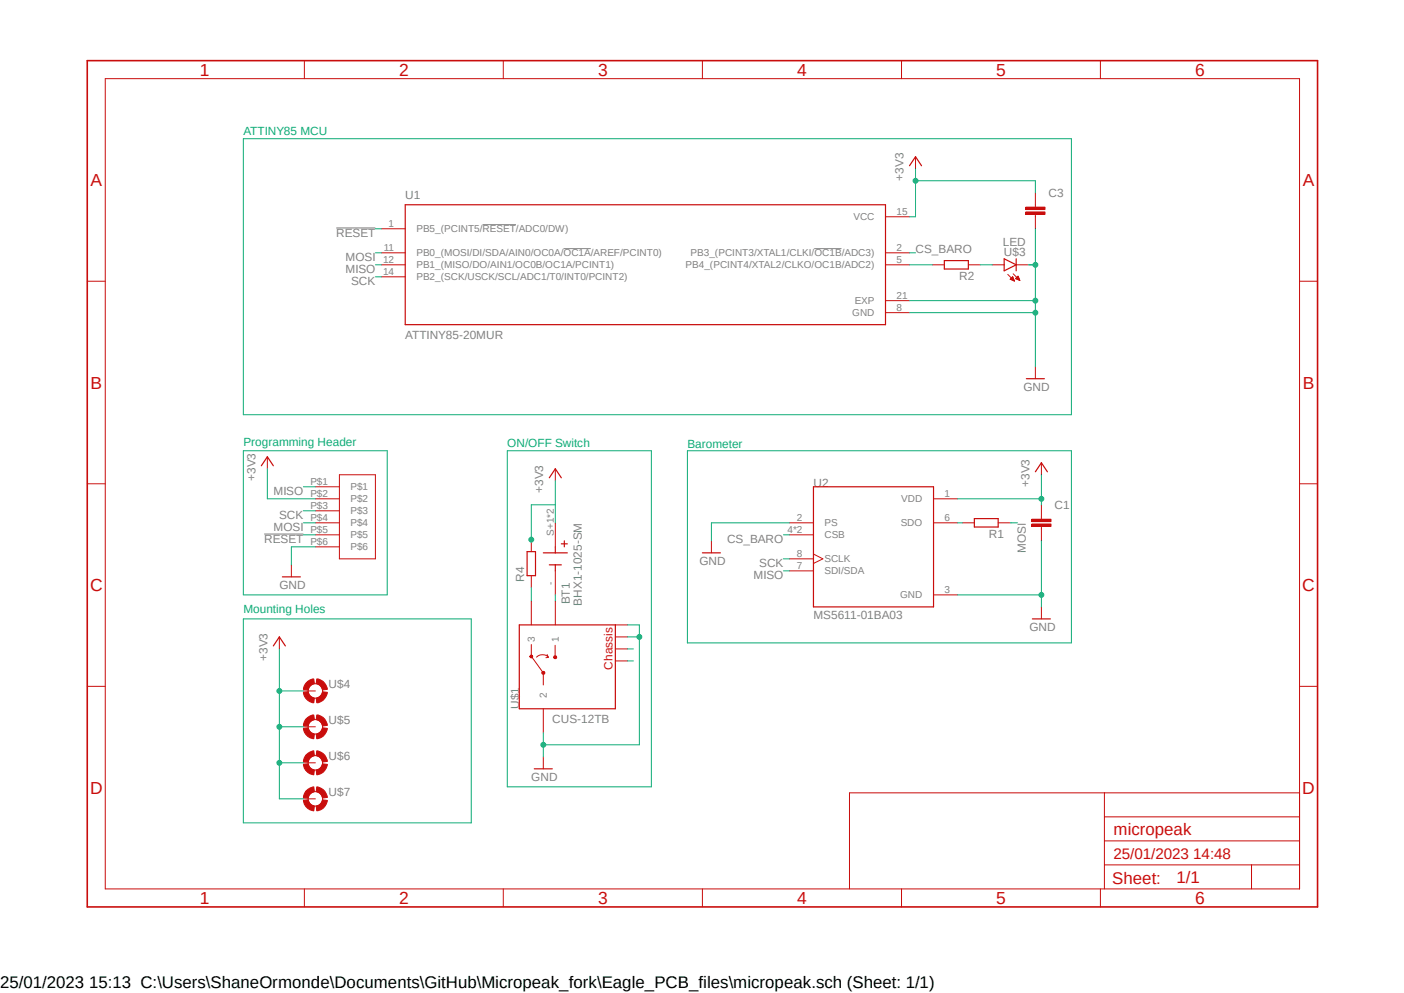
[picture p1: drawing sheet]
<svg xmlns="http://www.w3.org/2000/svg" width="297mm" height="210mm" viewBox="0 0 297 210" stroke-linecap="round" stroke-linejoin="round" font-family="sans-serif">
<path d="M17.9 12.5l261.2 179.9M279.1 12.5l-261.2 179.9" fill="none" stroke="#fff" stroke-width=".21"/>
<path d="M71.1 48.2h8.3M102.1 47.5h7M119.2 52.6h5.8M172.3 52.6h5.7M55.9 112.9h8.3" fill="none" stroke="#808080" stroke-width=".21"/>
<path d="M85.7 43.3h101.6v25.4h-101.6zM114.9 116.9h5.1M116.2 119.5h2.5M117.5 115.7v1.2M117.5 119.5v1.2M118.7 115h1.3M119.4 114.4v1.3M172.1 103h25.4v25.4h-25.4zM109.9 132.2h20.3v17.7h-20.3z" fill="none" stroke="#c90d0c" stroke-width=".25"/>
<g fill="none" stroke="#c90d0c" stroke-width=".21">
<path d="M22.3 16.6h252.6v171.4h-252.6zM64.4 12.8v3.8M106.5 12.8v3.8M148.6 12.8v3.8M190.7 12.8v3.8M232.8 12.8v3.8M18.5 59.5h3.8M80.7 48.4h5M80.7 53.5h5M80.7 56h5M80.7 58.5h5M187.3 53.5h5.1"/>
<path d="M187.3 56h5.1M187.3 45.8h5.1M274.9 59.5h3.8M187.3 66.1h5.1M187.3 63.6h5.1M18.5 102.3h3.8M117.5 110.6v5.1M167 110.6h5.1M167 113.1h5.1M167 118.2h5.1M172.1 117.2l2 1-2 1M197.5 105.5h5.1"/>
<path d="M197.5 110.6h5.1M274.9 102.3h3.8M112.4 127.1v5.1M117.5 120.7v5.1M117.5 127.1v5.1M130.2 139.8h2.5M130.2 137.2h2.5M130.2 134.7h2.5M130.2 132.2h2.5M167 120.7h5.1M197.5 125.8h5.1M18.5 145.2h3.8"/>
<path d="M114.9 142.3v2.6M114.9 149.9v5.1M274.9 145.2h3.8M233.6 167.7v20.3M233.6 177.8h41.3M233.6 172.8h41.3M274.9 167.7h-95.2v20.3M64.4 188v3.8M106.5 188v3.8M148.6 188v3.8M190.7 188v3.8M232.8 188v3.8"/>
<path d="M233.6 182.9h41.3M264.8 182.9v5.1"/>
</g>
<path d="M18.5 12.8h260.2v179h-260.2z" fill="none" stroke="#c90d0c" stroke-width=".34"/>
<path d="M114.7 142.1h.5v.4h-.5l-.1-.2 .2-.1 .3 .1-.2 .2-.3-.2z" fill-rule="evenodd" fill="#c90d0c"/>
<path d="M112.4 136.3v2.6M114.7 142.1h.5v.4h-.5l-.1-.2 .2-.1 .3 .1-.2 .2-.3-.2z" fill="none" stroke="#c90d0c" stroke-width=".21"/>
<path d="M112.2 138.6l.2-.1 .2 .1v.5h-.4l-.1-.2 .2-.2 .3 .2-.3 .1-.2-.1z" fill-rule="evenodd" fill="#c90d0c"/>
<path d="M112.2 138.6l.2-.1 .2 .1v.5h-.4l-.1-.2 .2-.2 .3 .2-.3 .1-.2-.1zM117.4 136.5v2.5" fill="none" stroke="#c90d0c" stroke-width=".21"/>
<path d="M117.2 138.8h.5v.4h-.5l-.1-.2 .2-.1 .3 .1-.2 .2-.3-.2z" fill-rule="evenodd" fill="#c90d0c"/>
<g fill="none" stroke="#c90d0c" stroke-width=".21">
<path d="M193.7 33.1v2.6M209.9 56h2.5M213.2 58l1.4 1.4M213.7 59h.7M213.8 59.1h.7M213.8 58.9h.6M213.9 58.8h.4M214 59.2h.5M214 58.7h.3M214.1 58.6h.2M214.2 58.5l-.5 .6 .9 .3M214.2 58.5l.4 .9"/>
<path d="M214.2 58.5h.1M214.2 59.3h.3M214.3 57.9l1.4 1.4M214.5 59.4h.1M214.9 58.9h.7M214.9 58.8h.7M215 56h2.5M215.1 59h.5M215.1 58.7h.4M215.1 58.6h.4M215.2 58.5h.2M215.3 59.1h.3"/>
<path d="M215.3 58.5h.1M215.3 58.4l.4 .9-.9-.4zM215.5 59.2h.2M215.7 59.3h.1M219 77.6v2.5M56.6 96.6v2.5M117.5 99.1v2.6M220.3 97.9v2.5M61.6 119.5v2.5M66.7 103h5.1M66.7 105.5h5.1M66.7 108h5.1"/>
<path d="M66.7 110.6h5.1M66.7 113.1h5.1M66.7 115.7h5.1M71.8 100.4h7.6v17.8h-7.6zM150.5 114.4v2.5M59.1 134.7v2.5M112.3 138.7l2.6 3.6M113.5 139a1.84 1.84 0 0 1 2.5 0M115.7 138.4l.3 .6-.5 .1M117.2 138.8h.5v.4h-.5l-.1-.2 .2-.1 .3 .1-.2 .2-.3-.2zM220.3 128.4v2.5M114.9 160.1v2.5"/>
</g>
<path d="M192.4 35.1l1.3-2 1.2 2M212.4 54.7l2.6 1.3-2.6 1.3zM215 54.7v2.6M55.3 98.5l1.3-1.9 1.2 1.9M217.1 80.1h3.8M219 99.8l1.3-1.9 1.3 1.9M116.2 101l1.3-1.9 1.2 1.9M148.6 116.9h3.8M57.8 136.6l1.3-1.9 1.3 1.9M59.7 122h3.8M218.4 130.9h3.8M113 162.6h3.8" fill="none" stroke="#c90d0c" stroke-width=".25"/>
<path d="M67 143.6a2.44 2.44 0 0 1 2.3 2.2l-1.1 .1a1.68 1.68 0 0 0-1.3-1.3z" fill-rule="evenodd" fill="#c90d0c"/>
<path d="M67 143.6a2.44 2.44 0 0 1 2.3 2.2l-1.1 .1a1.68 1.68 0 0 0-1.3-1.3z" fill="none" stroke="#c90d0c" stroke-width=".21"/>
<path d="M65.1 144.1l1.3-.5 .1 1a1.57 1.57 0 0 0-1.3 1.3l-1-.1a2.35 2.35 0 0 1 .9-1.7z" fill-rule="evenodd" fill="#c90d0c"/>
<path d="M65.1 144.1l1.3-.5 .1 1a1.57 1.57 0 0 0-1.3 1.3l-1-.1a2.35 2.35 0 0 1 .9-1.7z" fill="none" stroke="#c90d0c" stroke-width=".21"/>
<path d="M64.2 146.4l1-.1a1.57 1.57 0 0 0 1.3 1.4l-.1 .9a2.45 2.45 0 0 1-2.2-2.2z" fill-rule="evenodd" fill="#c90d0c"/>
<path d="M64.2 146.4l1-.1a1.57 1.57 0 0 0 1.3 1.4l-.1 .9a2.45 2.45 0 0 1-2.2-2.2z" fill="none" stroke="#c90d0c" stroke-width=".21"/>
<path d="M68.2 146.3l1.1 .1a2.57 2.57 0 0 1-2.3 2.2l-.1-.9a1.68 1.68 0 0 0 1.3-1.4z" fill-rule="evenodd" fill="#c90d0c"/>
<g fill="none" stroke="#c90d0c" stroke-width=".21">
<path d="M64.2 146.1h2.5M68.2 146.3l1.1 .1a2.57 2.57 0 0 1-2.3 2.2l-.1-.9a1.68 1.68 0 0 0 1.3-1.4z"/>
<circle cx="66.7" cy="146.1" r="1.53"/>
</g>
<path d="M67 151.2a2.44 2.44 0 0 1 2.3 2.2l-1.1 .1a1.68 1.68 0 0 0-1.3-1.3z" fill-rule="evenodd" fill="#c90d0c"/>
<path d="M67 151.2a2.44 2.44 0 0 1 2.3 2.2l-1.1 .1a1.68 1.68 0 0 0-1.3-1.3z" fill="none" stroke="#c90d0c" stroke-width=".21"/>
<path d="M64.7 152.1a2.49 2.49 0 0 1 1.7-.9l.1 1a1.57 1.57 0 0 0-1.3 1.3l-1-.1z" fill-rule="evenodd" fill="#c90d0c"/>
<path d="M64.7 152.1a2.49 2.49 0 0 1 1.7-.9l.1 1a1.57 1.57 0 0 0-1.3 1.3l-1-.1z" fill="none" stroke="#c90d0c" stroke-width=".21"/>
<path d="M64.2 154.1l1-.2a1.57 1.57 0 0 0 1.3 1.4l-.1 1a2.45 2.45 0 0 1-2.2-2.2z" fill-rule="evenodd" fill="#c90d0c"/>
<path d="M64.2 154.1l1-.2a1.57 1.57 0 0 0 1.3 1.4l-.1 1a2.45 2.45 0 0 1-2.2-2.2z" fill="none" stroke="#c90d0c" stroke-width=".21"/>
<path d="M68.2 153.9l1.1 .2a2.57 2.57 0 0 1-2.3 2.2l-.1-1a1.68 1.68 0 0 0 1.3-1.4z" fill-rule="evenodd" fill="#c90d0c"/>
<g fill="none" stroke="#c90d0c" stroke-width=".21">
<path d="M64.2 153.7h2.5M68.2 153.9l1.1 .2a2.57 2.57 0 0 1-2.3 2.2l-.1-1a1.68 1.68 0 0 0 1.3-1.4z"/>
<circle cx="66.7" cy="153.7" r="1.53"/>
</g>
<path d="M67 158.8a2.55 2.55 0 0 1 2.3 2.2l-1.1 .2a1.68 1.68 0 0 0-1.3-1.4z" fill-rule="evenodd" fill="#c90d0c"/>
<path d="M67 158.8a2.55 2.55 0 0 1 2.3 2.2l-1.1 .2a1.68 1.68 0 0 0-1.3-1.4z" fill="none" stroke="#c90d0c" stroke-width=".21"/>
<path d="M64.7 159.7a2.86 2.86 0 0 1 1.7-.9l.1 1a1.57 1.57 0 0 0-1.3 1.4l-1-.2z" fill-rule="evenodd" fill="#c90d0c"/>
<path d="M64.7 159.7a2.86 2.86 0 0 1 1.7-.9l.1 1a1.57 1.57 0 0 0-1.3 1.4l-1-.2z" fill="none" stroke="#c90d0c" stroke-width=".21"/>
<path d="M64.2 161.7l1-.2a1.47 1.47 0 0 0 1.3 1.4l-.1 1a2.45 2.45 0 0 1-2.2-2.2z" fill-rule="evenodd" fill="#c90d0c"/>
<path d="M64.2 161.7l1-.2a1.47 1.47 0 0 0 1.3 1.4l-.1 1a2.45 2.45 0 0 1-2.2-2.2z" fill="none" stroke="#c90d0c" stroke-width=".21"/>
<path d="M66.9 162.9a1.57 1.57 0 0 0 1.3-1.4l1.1 .2a2.57 2.57 0 0 1-2.3 2.2z" fill-rule="evenodd" fill="#c90d0c"/>
<g fill="none" stroke="#c90d0c" stroke-width=".21">
<path d="M64.2 161.3h2.5M66.9 162.9a1.57 1.57 0 0 0 1.3-1.4l1.1 .2a2.57 2.57 0 0 1-2.3 2.2z"/>
<circle cx="66.7" cy="161.3" r="1.53"/>
</g>
<path d="M67 166.4a2.55 2.55 0 0 1 2.3 2.3l-1.1 .1a1.68 1.68 0 0 0-1.3-1.4z" fill-rule="evenodd" fill="#c90d0c"/>
<path d="M67 166.4a2.55 2.55 0 0 1 2.3 2.3l-1.1 .1a1.68 1.68 0 0 0-1.3-1.4z" fill="none" stroke="#c90d0c" stroke-width=".21"/>
<path d="M64.7 167.3a2.86 2.86 0 0 1 1.7-.9l.1 1a1.57 1.57 0 0 0-1.3 1.4l-1-.1z" fill-rule="evenodd" fill="#c90d0c"/>
<path d="M64.7 167.3a2.86 2.86 0 0 1 1.7-.9l.1 1a1.57 1.57 0 0 0-1.3 1.4l-1-.1z" fill="none" stroke="#c90d0c" stroke-width=".21"/>
<path d="M64.2 169.3l1-.1a1.47 1.47 0 0 0 1.3 1.3l-.1 1a2.45 2.45 0 0 1-2.2-2.2z" fill-rule="evenodd" fill="#c90d0c"/>
<path d="M64.2 169.3l1-.1a1.47 1.47 0 0 0 1.3 1.3l-.1 1a2.45 2.45 0 0 1-2.2-2.2z" fill="none" stroke="#c90d0c" stroke-width=".21"/>
<path d="M66.9 170.5a1.57 1.57 0 0 0 1.3-1.3l1.1 .1a2.57 2.57 0 0 1-2.3 2.2z" fill-rule="evenodd" fill="#c90d0c"/>
<g fill="none" stroke="#c90d0c" stroke-width=".21">
<path d="M197.2 56h2.6M204.9 56h2.4M219 43.3v.5M219 45.3v.5M112.4 114.1v2.6M203.6 110.6h2.5M211.2 110.6h2.5M112.4 121.8v2.5M64.2 169h2.5M66.9 170.5a1.57 1.57 0 0 0 1.3-1.3l1.1 .1a2.57 2.57 0 0 1-2.3 2.2z"/>
<circle cx="66.7" cy="169" r="1.53"/>
</g>
<path d="M199.8 55.1h5.1v1.8h-5.1zM111.5 116.7h1.8v5.1h-1.8zM206.1 109.7h5.1v1.8h-5.1z" fill="none" stroke="#c90d0c" stroke-width=".25"/>
<path d="M217 44.8h4.1v.5h-4.1z" fill-rule="evenodd" fill="#c90d0c"/>
<path d="M217 44.8h4.1v.5h-4.1z" fill="none" stroke="#c90d0c" stroke-width=".21"/>
<path d="M217 43.8h4.1v.5h-4.1z" fill-rule="evenodd" fill="#c90d0c"/>
<path d="M217 43.8h4.1v.5h-4.1zM219 40.8v2.5M219 45.8v2.6M220.3 109.3v.5M220.3 111.3v.5" fill="none" stroke="#c90d0c" stroke-width=".21"/>
<path d="M218.3 110.8h4v.5h-4z" fill-rule="evenodd" fill="#c90d0c"/>
<path d="M218.3 110.8h4v.5h-4z" fill="none" stroke="#c90d0c" stroke-width=".21"/>
<path d="M218.3 109.8h4v.5h-4z" fill-rule="evenodd" fill="#c90d0c"/>
<path d="M218.3 109.8h4v.5h-4zM220.3 106.8v2.5M220.3 111.8v2.6" fill="none" stroke="#c90d0c" stroke-width=".21"/>
<path d="M132.7 132.2h2.6v25.3h-20.4M114.9 155v5.1" fill="none" stroke="#0dab76" stroke-width=".21"/>
<circle cx="114.9" cy="157.5" r=".51" fill="#0dab76"/>
<g fill="none" stroke="#0dab76" stroke-width=".21">
<path d="M132.7 134.7h2.6"/>
<circle cx="114.9" cy="157.5" r=".51"/>
</g>
<circle cx="135.3" cy="134.7" r=".51" fill="#0dab76"/>
<g fill="none" stroke="#0dab76" stroke-width=".21">
<path d="M217.8 56h1.2v21.6M192.4 63.6h26.6"/>
<circle cx="135.3" cy="134.7" r=".51"/>
</g>
<circle cx="219" cy="63.6" r=".51" fill="#0dab76"/>
<g fill="none" stroke="#0dab76" stroke-width=".21">
<path d="M192.4 66.1h26.6"/>
<circle cx="219" cy="63.6" r=".51"/>
</g>
<circle cx="219" cy="66.1" r=".51" fill="#0dab76"/>
<g fill="none" stroke="#0dab76" stroke-width=".21">
<path d="M219 48.4v7.6"/>
<circle cx="219" cy="66.1" r=".51"/>
</g>
<circle cx="219" cy="56" r=".51" fill="#0dab76"/>
<g fill="none" stroke="#0dab76" stroke-width=".21">
<path d="M217.5 56h1.5M220.3 114.4v14M202.6 125.8h17.7"/>
<circle cx="219" cy="56" r=".51"/>
</g>
<circle cx="220.3" cy="125.8" r=".51" fill="#0dab76"/>
<g fill="none" stroke="#0dab76" stroke-width=".21">
<path d="M66.7 115.7h-5.1v3.8M117.5 101.7v8.9M117.5 106.8h-5.1v7.6M167 110.6h-16.5v3.8M117.5 125.8v1.3"/>
<circle cx="220.3" cy="125.8" r=".51"/>
</g>
<circle cx="112.4" cy="114.1" r=".51" fill="#0dab76"/>
<g fill="none" stroke="#0dab76" stroke-width=".21">
<path d="M193.7 35.7v10.1h-1.3M193.7 38.2h25.3v2.6"/>
<circle cx="112.4" cy="114.1" r=".51"/>
</g>
<circle cx="193.7" cy="38.2" r=".51" fill="#0dab76"/>
<g fill="none" stroke="#0dab76" stroke-width=".21">
<path d="M202.6 105.5h17.7M220.3 100.4v6.4"/>
<circle cx="193.7" cy="38.2" r=".51"/>
</g>
<circle cx="220.3" cy="105.5" r=".51" fill="#0dab76"/>
<g fill="none" stroke="#0dab76" stroke-width=".21">
<path d="M56.6 99.1v6.4h10.1M59.1 137.2v16.5h5.1M59.1 146.1h5.1"/>
<circle cx="220.3" cy="105.5" r=".51"/>
</g>
<circle cx="59.1" cy="146.1" r=".51" fill="#0dab76"/>
<g fill="none" stroke="#0dab76" stroke-width=".21">
<path d="M59.1 153.7v7.6h5.1"/>
<circle cx="59.1" cy="146.1" r=".51"/>
</g>
<circle cx="59.1" cy="153.7" r=".51" fill="#0dab76"/>
<g fill="none" stroke="#0dab76" stroke-width=".21">
<path d="M59.1 161.3v7.7h5.1"/>
<circle cx="59.1" cy="153.7" r=".51"/>
</g>
<circle cx="59.1" cy="161.3" r=".51" fill="#0dab76"/>
<g fill="none" stroke="#0dab76" stroke-width=".21">
<path d="M51.5 29.3h175.2v58.4h-175.2zM79.4 53.5h1.3M79.4 56h1.3M79.4 58.5h1.3M79.4 48.4h1.3M192.4 53.5h1.3M192.4 56h4.8M207.3 56h2.6M51.5 95.3h30.4v30.5h-30.4zM107.3 95.3h30.5v71.1h-30.5zM145.4 95.3h81.3v40.7h-81.3zM64.2 110.6h2.5"/>
<path d="M64.2 103h2.5M64.2 108h2.5M64.2 113.1h2.5M165.7 118.2h1.3M165.7 113.1h1.3M202.6 110.6h1M213.7 110.6h1.5M51.5 130.9h48.2v43.1h-48.2zM112.4 124.3v2.8M132.7 137.2h1.3M132.7 139.8h1.3M165.7 120.7h1.3"/>
<circle cx="59.1" cy="161.3" r=".51"/>
</g>
<g font-size="3.7" fill="#c90d0c">
<text x="42.3" y="16">1</text>
<text x="84.4" y="16">2</text>
<text x="126.5" y="16">3</text>
<text x="168.6" y="16">4</text>
<text x="210.7" y="16">5</text>
<text x="252.9" y="16">6</text>
<text x="19.1" y="39.4">A</text>
<text x="275.6" y="39.4">A</text>
<text x="19.1" y="82.2">B</text>
<text x="275.6" y="82.2">B</text>
<text x="19" y="125.1">C</text>
<text x="275.5" y="125.1">C</text>
<text x="19" y="167.9">D</text>
<text x="275.5" y="167.9">D</text>
<text x="42.3" y="191.2">1</text>
<text x="84.4" y="191.2">2</text>
<text x="126.5" y="191.2">3</text>
<text x="168.6" y="191.2">4</text>
<text x="210.7" y="191.2">5</text>
<text x="252.9" y="191.2">6</text>
</g>
<g font-size="3.6" fill="#c90d0c">
<text x="235.5" y="176.6">micropeak</text>
<text x="235.3" y="186.9">Sheet:</text>
<text x="248.9" y="186.7">1/1</text>
</g>
<text font-size="3.6" x="0" y="208.9">25/01/2023 15:13 C:\Users\ShaneOrmonde\Documents\GitHub\Micropeak_fork\Eagle_PCB_files\micropeak.sch (Sheet: 1/1)</text>
<text font-size="3.2" fill="#c90d0c" x="235.5" y="181.7">25/01/2023 14:48</text>
<g font-size="2.5" fill="#0dab76">
<text x="51.5" y="28.6">ATTINY85 MCU</text>
<text x="51.5" y="94.3">Programming Header</text>
<text x="107.3" y="94.6">ON/OFF Switch</text>
<text x="145.4" y="94.8">Barometer</text>
<text x="51.5" y="129.6">Mounting Holes</text>
</g>
<g font-size="2.5" fill="#808080">
<text x="191.1" y="38.2" transform="rotate(-90 191.1 38.2)">+3V3</text>
<text x="221.8" y="41.7">C3</text>
<text x="85.7" y="42">U1</text>
<text x="71.1" y="50.2">RESET</text>
<text x="193.7" y="53.5">CS_BARO</text>
<text x="212.1" y="52.1">LED</text>
<text x="73.1" y="55.2">MOSI</text>
<text x="73.1" y="57.8">MISO</text>
<text x="202.9" y="59.3">R2</text>
<text x="212.4" y="54.2">U$3</text>
<text x="74.3" y="60.3">SCK</text>
<text x="85.7" y="71.7">ATTINY85-20MUR</text>
<text x="216.5" y="82.6">GND</text>
<text x="54" y="101.7" transform="rotate(-90 54 101.7)">+3V3</text>
<text x="57.9" y="104.7">MISO</text>
<text x="114.9" y="104.2" transform="rotate(-90 114.9 104.2)">+3V3</text>
<text x="172.1" y="103">U2</text>
<text x="217.8" y="103" transform="rotate(-90 217.8 103)">+3V3</text>
<text x="223.1" y="107.7">C1</text>
<text x="57.9" y="112.4">MOSI</text>
<text x="59.1" y="109.8">SCK</text>
<text x="209.2" y="113.8">R1</text>
<text x="55.9" y="114.9">RESET</text>
<text x="148" y="119.5">GND</text>
<text x="153.8" y="114.9">CS_BARO</text>
<text x="160.6" y="120">SCK</text>
<text x="217" y="116.9" transform="rotate(-90 217 116.9)">MOSI</text>
<text x="59.1" y="124.5">GND</text>
<text x="110.9" y="123" transform="rotate(-90 110.9 123)">R4</text>
<text x="159.4" y="122.5">MISO</text>
<text x="120.5" y="127.8" transform="rotate(-90 120.5 127.8)">BT1</text>
<text x="123.1" y="128.1" transform="rotate(-90 123.1 128.1)">BHX1-1025-SM</text>
<text x="172.1" y="130.9">MS5611-01BA03</text>
<text x="217.8" y="133.4">GND</text>
<text x="56.6" y="139.8" transform="rotate(-90 56.6 139.8)">+3V3</text>
<text x="69.5" y="145.5">U$4</text>
<text x="109.9" y="149.9" transform="rotate(-90 109.9 149.9)">U$1</text>
<text x="69.5" y="153.2">U$5</text>
<text x="116.8" y="153">CUS-12TB</text>
<text x="69.5" y="160.8">U$6</text>
<text x="112.4" y="165.1">GND</text>
<text x="69.5" y="168.4">U$7</text>
</g>
<text font-size="2.5" fill="#c90d0c" x="129.5" y="141.6" transform="rotate(-90 129.5 141.6)">Chassis</text>
<g font-size="2.1" fill="#808080">
<text x="180.6" y="46.6">VCC</text>
<text x="189.7" y="45.5">15</text>
<text x="81.2" y="53.1">11</text>
<text x="82.2" y="48">1</text>
<text x="88.1" y="49.1">PB5_(PCINT5/RESET/ADC0/DW)</text>
<text x="189.7" y="53.1">2</text>
<text x="81" y="55.6">12</text>
<text x="81" y="58.2">14</text>
<text x="88.1" y="54.2">PB0_(MOSI/DI/SDA/AIN0/OC0A/OC1A/AREF/PCINT0)</text>
<text x="88.1" y="56.8">PB1_(MISO/DO/AIN1/OC0B/OC1A/PCINT1)</text>
<text x="88.1" y="59.3">PB2_(SCK/USCK/SCL/ADC1/T0/INT0/PCINT2)</text>
<text x="145" y="56.8">PB4_(PCINT4/XTAL2/CLKO/OC1B/ADC2)</text>
<text x="146.1" y="54.2">PB3_(PCINT3/XTAL1/CLKI/OC1B/ADC3)</text>
<text x="189.7" y="55.6">5</text>
<text x="180.8" y="64.4">EXP</text>
<text x="189.7" y="65.8">8</text>
<text x="189.7" y="63.2">21</text>
<text x="180.3" y="66.9">GND</text>
<text x="65.7" y="102.6">P$1</text>
<text x="65.7" y="105.2">P$2</text>
<text x="65.7" y="107.7">P$3</text>
<text x="74.1" y="103.7">P$1</text>
<text x="74.1" y="106.3">P$2</text>
<text x="190.7" y="106.3">VDD</text>
<text x="199.8" y="105.2">1</text>
<text x="65.7" y="110.2">P$4</text>
<text x="65.7" y="112.8">P$5</text>
<text x="74.1" y="108.8">P$3</text>
<text x="74.1" y="111.3">P$4</text>
<text x="74.1" y="113.9">P$5</text>
<text x="117.1" y="113.3" transform="rotate(-90 117.1 113.3)">S+1*2</text>
<text x="166.6" y="112.8">4*2</text>
<text x="168.6" y="110.2">2</text>
<text x="174.4" y="111.3">PS</text>
<text x="174.4" y="113.9">CSB</text>
<text x="190.5" y="111.3">SDO</text>
<text x="199.8" y="110.2">6</text>
<text x="65.7" y="115.3">P$6</text>
<text x="74.1" y="116.4">P$6</text>
<text x="168.6" y="117.8">8</text>
<text x="174.4" y="119">SCLK</text>
<text x="117.1" y="123.8" transform="rotate(-90 117.1 123.8)">-</text>
<text x="168.6" y="120.4">7</text>
<text x="174.4" y="121.5">SDI/SDA</text>
<text x="199.8" y="125.4">3</text>
<text x="190.4" y="126.6">GND</text>
<text x="113.2" y="135.7" transform="rotate(-90 113.2 135.7)">3</text>
<text x="118.2" y="135.7" transform="rotate(-90 118.2 135.7)">1</text>
<text x="115.7" y="147.6" transform="rotate(-90 115.7 147.6)">2</text>
</g>
</svg>
